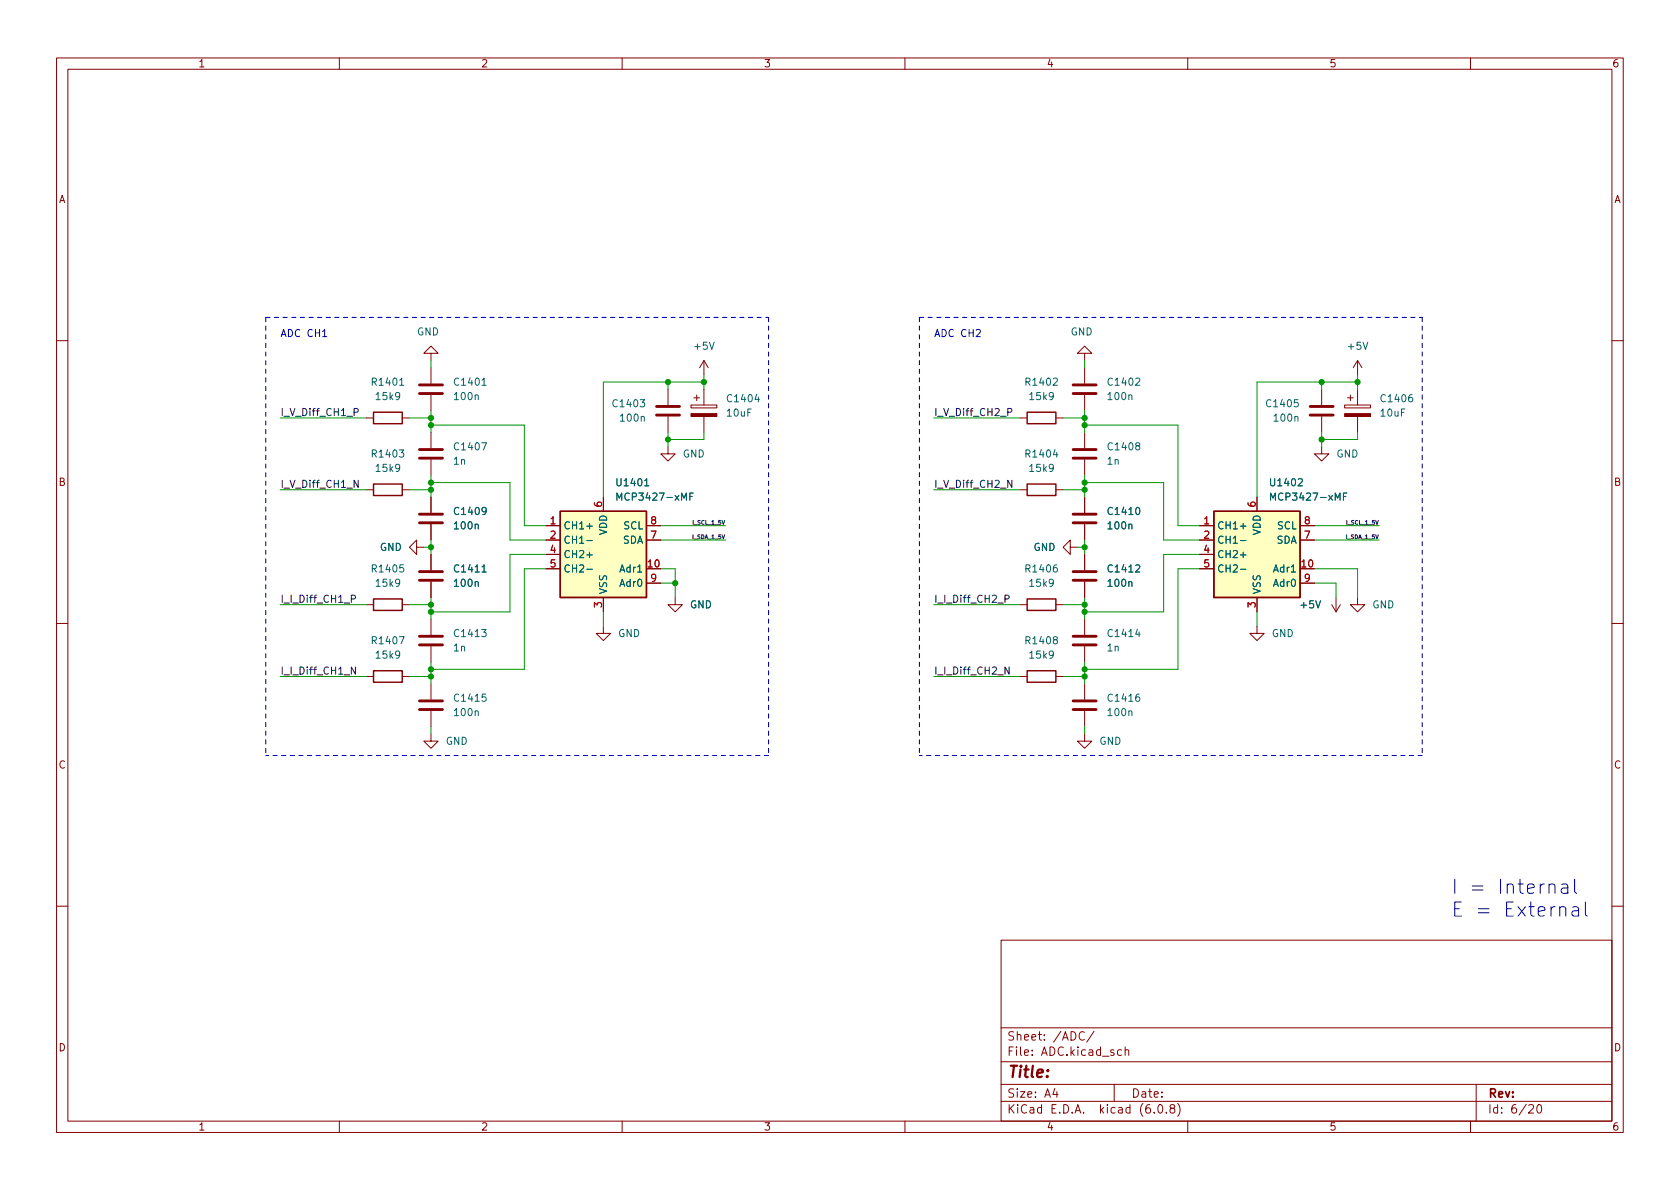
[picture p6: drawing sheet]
<svg xmlns="http://www.w3.org/2000/svg" width="297mm" height="210mm" viewBox="0 0 297 210" stroke-linecap="round" stroke-linejoin="round" font-family="sans-serif">
<g fill="none" stroke="#840000" stroke-width=".18">
<path d="M10 10.2h277v190.1h-277zM12 12.2h273v186.1h-273zM60 10.2v2M110 10.2v2M160 10.2v2M210 10.2v2M260 10.2v2M10 60.2h2M64.8 73.9h1.2M71.1 73.9h1.3M76.2 62.5h1.3l-1.3-1.3-1.3 1.3h1.3v1.2M76.2 65v2.8"/>
<path d="M76.2 69.8v2.8M76.2 76.4v2.8M118.1 79v1.3h1.3l-1.3 1.2-1.3-1.2h1.3M118.1 68.8v2.8M118.1 73.7v2.7M122.2 71.6h4.5v.5h-4.5zM122.7 70.4h1M123.2 69.8v1.1M124.5 63.7l.7 1.3M124.5 63.7v2.6M124.5 68.8v2.8M124.5 73.7v2.7"/>
<path d="M124.5 63.7l-.8 1.3M180.3 73.9h1.3M186.7 73.9h1.3M191.8 62.5h1.2l-1.2-1.3-1.3 1.3h1.3v1.2M191.8 65v2.8M191.8 69.8v2.8M191.8 76.4v2.8M233.7 79v1.3h1.2l-1.2 1.2-1.3-1.2h1.3M233.7 68.8v2.8M233.7 73.7v2.7M237.7 71.6h4.6v.5h-4.6zM238.3 70.4h1"/>
<path d="M238.8 69.8v1.1M240 63.7l.8 1.3M240 63.7v2.6M240 68.8v2.8M240 73.7v2.7M240 63.7l-.7 1.3M285 60.2h2M64.8 86.6h1.2M71.1 86.6h1.3M73.7 96.8v-1.3l-1.3 1.3 1.3 1.2v-1.2h1.2M76.2 81.3v2.8M76.2 87.9v2.8"/>
<path d="M76.2 92.7v2.8M76.2 98v2.8M96.5 93h2.6M96.5 95.5h2.6M96.5 98h2.6M106.7 87.9v2.5M114.3 93h2.5M114.3 95.5h2.5M180.3 86.6h1.3M186.7 86.6h1.3M189.2 96.8v-1.3l-1.2 1.3 1.2 1.2v-1.2h1.3M191.8 81.3v2.8"/>
<path d="M191.8 87.9v2.8M191.8 92.7v2.8M191.8 98v2.8M212.1 93h2.5M212.1 95.5h2.5M212.1 98h2.5M222.2 87.9v2.5M229.9 93h2.5M229.9 95.5h2.5M10 110.2h2M64.8 119.6h1.2M64.8 106.9h1.2"/>
<path d="M71.1 119.6h1.3M71.1 106.9h1.3M76.2 102.9v2.8M76.2 109.5v2.8M76.2 114.3v2.8M96.5 100.6h2.6M106.7 110.7v1.3h1.2l-1.2 1.3-1.3-1.3h1.3M106.7 105.7v2.5M114.3 103.1h2.5M119.4 105.7v1.2h1.2l-1.2 1.3-1.3-1.3h1.3M180.3 119.6h1.3M180.3 106.9h1.3"/>
<path d="M186.7 119.6h1.3M186.7 106.9h1.3M191.8 102.9v2.8M191.8 109.5v2.8M191.8 114.3v2.8M212.1 100.6h2.5M222.2 110.7v1.3h1.3l-1.3 1.3-1.2-1.3h1.2M222.2 105.7v2.5M229.9 103.1h2.5M235.5 106.9l.7 1.3M236.2 105.7v2.5M237 106.9l-.8 1.3"/>
<path d="M240 105.7v1.2h1.3l-1.3 1.3-1.2-1.3h1.2M285 110.2h2M76.2 129.8v1.3h1.3l-1.3 1.2-1.3-1.2h1.3M76.2 120.9v2.8M76.2 125.7v2.8M191.8 129.8v1.3h1.2l-1.2 1.2-1.3-1.2h1.3M191.8 120.9v2.8M191.8 125.7v2.8M10 160.2h2M177 166.3h108v32h-108zM285 160.2h2M60 198.3v2"/>
<path d="M110 198.3v2M160 198.3v2M177 194.8h108M177 191.8h108M177 187.8h108M177 181.8h108M186.5 192.5l-.4 1h1M186.9 193v1M191.7 182.6a.6 .6 0 0 0-.7 0 .6 .6 0 0 0-.2 .7 .56 .56 0 0 0 .3 .6 .56 .56 0 0 0 .6-.1M193.4 182.4l-1.3 1.9M197 191.8v3M198.3 185.7l-.4-.1-.3 .3v.4l.1 .3h.6"/>
<path d="M198.9 185.8l.2-.2 .4 .1 .1 .9M198.9 185.1v1.5M204.1 196.7v.1M204.9 195.4l.2-.1a.81 .81 0 0 1 .6 .7 .81 .81 0 0 1-.3 .8h-.2a.81 .81 0 0 1-.6-.6 .81 .81 0 0 1 .3-.8zM206.2 196.7v.1M207.1 196l-.2-.3v-.2l.2-.2 .5 .1 .1 .2-.1 .2-.6 .2-.1 .3v.4l.2 .1h.5l.1-.3-.1-.4-.2-.1M208.2 195.1a1.72 1.72 0 0 1 0 2.3M210 198.3v2M260 198.3v2M261 191.8v6.5M270.3 195.5l.6-.2 .2 .2 .1 .3-1 1h1M271.9 195.4l.2-.1a.81 .81 0 0 1 .6 .7 .81 .81 0 0 1-.3 .8h-.2a.81 .81 0 0 1-.6-.6 .81 .81 0 0 1 .3-.8z"/>
</g>
<g fill="#ffffc2" stroke="#ffffc2" stroke-width=".18">
<path d="M99.1 90.4h15.2v15.3h-15.2z"/>
<path d="M214.6 90.4h15.3v15.3h-15.3z"/>
</g>
<path d="M66 72.9h5.1v2h-5.1zM181.6 72.9h5.1v2h-5.1zM66 85.6h5.1v2h-5.1zM99.1 90.4h15.2v15.3h-15.2zM181.6 85.6h5.1v2h-5.1zM214.6 90.4h15.3v15.3h-15.3zM66 118.6h5.1v2h-5.1zM66 105.9h5.1v2h-5.1zM181.6 105.9h5.1v2h-5.1zM181.6 118.6h5.1v2h-5.1z" fill="none" stroke="#840000" stroke-width=".25"/>
<g fill="none" stroke="#006464" stroke-width=".18">
<path d="M103.8 93h.9M103.8 95.6h.9M103.8 98.1h.9M109.1 88.5v-1.3l.4 .9 .4-.9v1.3M122 87.8h.4M122.6 87.2h-.6v1.3M219.3 93h1M219.3 95.6h1M219.3 98.1h1M224.7 88.5v-1.3l.4 .9 .4-.9v1.3M237.5 87.8h.5M238.1 87.2h-.6v1.3"/>
<path d="M103.8 100.7h.9M219.3 100.7h1"/>
</g>
<g fill="none" stroke="#840000" stroke-width=".51">
<path d="M74.2 69.6h4M74.2 68.1h4M74.2 79.5h4M116.1 73.4h4M116.1 71.9h4M189.7 69.6h4.1M189.7 68.1h4.1M189.7 79.5h4.1M231.6 73.4h4.1M231.6 71.9h4.1M74.2 81h4M74.2 92.5h4"/>
<path d="M74.2 90.9h4M189.7 81h4.1M189.7 92.5h4.1M189.7 90.9h4.1M74.2 114h4M74.2 112.5h4M74.2 102.6h4M74.2 101.1h4M189.7 114h4.1M189.7 112.5h4.1M189.7 102.6h4.1M189.7 101.1h4.1"/>
<path d="M74.2 125.5h4M74.2 123.9h4M189.7 125.5h4.1M189.7 123.9h4.1"/>
</g>
<g fill="#840000" stroke="#840000" stroke-width=".18">
<path d="M122.2 73.1h4.5v.6h-4.5z"/>
<path d="M237.7 73.1h4.6v.6h-4.6z"/>
</g>
<path d="M62.6 72.9l.6-.1 .1-.1v-.4l-.7-.1v1.3M178.2 72.9l.6-.1 .1-.1-.1-.4-.6-.1v1.3M63.3 84.9v1.3l-.7-1.3v1.3M178.9 84.9v1.3l-.7-1.3v1.3M62.1 105.9h.6l.2-.2-.1-.3-.7-.2v1.3M62.9 117.9v1.3l-.8-1.3v1.3M177.7 105.9h.6l.1-.2v-.3l-.7-.2v1.3M178.4 117.9v1.3l-.7-1.3v1.3" fill="none" stroke="#0f0f0f" stroke-width=".18"/>
<path d="M57 59.5h.8M273.9 156.5a.62 .62 0 0 1 1 .2v1.3M276.1 156.4l.3-.1 .7 .1 .1 .3v1.3M277.2 156.9l-.8 .1a.49 .49 0 0 0-.4 .5 .49 .49 0 0 0 .4 .5l.8-.1M278.4 155.5v2.1l.4 .4M280.3 159.5v2.1l.4 .4M275.8 160.6a.62 .62 0 0 1 1.1 .1v1.3M278 160.5l.3-.2 .7 .2 .1 .2v1.3M279.1 160.9l-.8 .1a.49 .49 0 0 0-.4 .5 .49 .49 0 0 0 .4 .5l.8-.1" fill="none" stroke="#0000c2" stroke-width=".18"/>
<path d="M47 56.1h88.9M47 56.1v77.5M135.9 56.1v77.5M162.6 56.1h88.9M162.6 56.1v77.5M251.5 56.1v77.5M135.9 133.6h-88.9M251.5 133.6h-88.9" fill="none" stroke="#0000c2" stroke-width=".18" stroke-dasharray=".8 .8"/>
<g fill="none" stroke="#009600" stroke-width=".18">
<path d="M49.5 73.9h15.3M72.4 73.9h3.8M76.2 75.2h16.5v17.8h3.8M76.2 63.7v1.3M76.2 72.6v3.8M118.1 67.6v1.2M118.1 76.4v2.6M124.5 76.4v1.3h-6.4M124.5 67.6h-17.8v20.3M124.5 66.3v2.5M165.1 73.9h15.2M188 73.9h3.8"/>
<path d="M191.8 63.7v1.3M191.8 72.6v3.8M191.8 75.2h16.5v17.8h3.8M233.7 67.6v1.2M233.7 76.4v2.6M240 76.4v1.3h-6.3M240 67.6h-17.8v20.3M240 66.3v2.5M49.5 86.6h15.3M72.4 86.6h3.8M74.9 96.8h1.3M76.2 85.3h14v10.2h6.3"/>
<path d="M76.2 84.1v3.8M76.2 95.5v2.5M96.5 98h-6.3v10.2h-14M116.8 95.5h11.5M116.8 93h11.5M165.1 86.6h15.2M188 86.6h3.8M190.5 96.8h1.3M191.8 84.1v3.8M191.8 95.5v2.5M191.8 85.3h13.9v10.2h6.4M212.1 98h-6.4v10.2h-13.9"/>
<path d="M232.4 95.5h11.4M232.4 93h11.4M49.5 119.6h15.3M49.5 106.9h15.3M72.4 119.6h3.8M72.4 106.9h3.8M76.2 105.7v3.8M76.2 117.1v3.8M96.5 100.6h-3.8v17.8h-16.5M106.7 108.2v2.5M116.8 100.6h2.6v5.1M116.8 103.1h2.6"/>
<path d="M165.1 119.6h15.2M165.1 106.9h15.2M188 119.6h3.8M188 106.9h3.8M191.8 105.7v3.8M191.8 117.1v3.8M212.1 100.6h-3.8v17.8h-16.5M222.2 108.2v2.5M232.4 100.6h7.6v5.1M232.4 103.1h3.8v2.6M76.2 128.5v1.3M191.8 128.5v1.3"/>
</g>
<g fill="#009600" stroke="#009600" stroke-width=".18">
<circle cx="191.8" cy="75.2" r=".46"/>
<circle cx="233.7" cy="67.6" r=".46"/>
<circle cx="233.7" cy="77.7" r=".46"/>
<circle cx="240" cy="67.6" r=".46"/>
<circle cx="118.1" cy="77.7" r=".46"/>
<circle cx="118.1" cy="67.6" r=".46"/>
<circle cx="124.5" cy="67.6" r=".46"/>
<circle cx="119.4" cy="103.1" r=".46"/>
<circle cx="76.2" cy="85.3" r=".46"/>
<circle cx="76.2" cy="75.2" r=".46"/>
<circle cx="76.2" cy="73.9" r=".46"/>
<circle cx="76.2" cy="96.8" r=".46"/>
<circle cx="76.2" cy="86.6" r=".46"/>
<circle cx="191.8" cy="118.4" r=".46"/>
<circle cx="191.8" cy="119.6" r=".46"/>
<circle cx="191.8" cy="108.2" r=".46"/>
<circle cx="191.8" cy="106.9" r=".46"/>
<circle cx="191.8" cy="96.8" r=".46"/>
<circle cx="191.8" cy="86.6" r=".46"/>
<circle cx="191.8" cy="85.3" r=".46"/>
<circle cx="191.8" cy="73.9" r=".46"/>
<circle cx="76.2" cy="119.6" r=".46"/>
<circle cx="76.2" cy="108.2" r=".46"/>
<circle cx="76.2" cy="118.4" r=".46"/>
<circle cx="76.2" cy="106.9" r=".46"/>
</g>
<g font-size="3.5" fill="#0000c2">
<text x="256.5" y="158.1">I = Internal</text>
<text x="256.5" y="162.1">E = External</text>
</g>
<text font-size="2.8" fill="#840000" x="178" y="190.6">Title:</text>
<g font-size="2.1" fill="#840000">
<text x="178" y="184">Sheet: /ADC/</text>
<text x="178" y="186.7">File: ADC.kicad_sch</text>
<text x="178" y="196.9">KiCad E.D.A. kicad (6.0.8)</text>
<text x="178" y="194.1">Size: A4</text>
<text x="200" y="194.1">Date:</text>
<text x="263" y="194.1">Rev:</text>
<text x="263" y="196.9">Id: 6/20</text>
</g>
<g font-size="1.8" fill="#840000">
<text x="35" y="11.9">1</text>
<text x="85" y="11.9">2</text>
<text x="135" y="11.9">3</text>
<text x="185" y="11.9">4</text>
<text x="235" y="11.9">5</text>
<text x="285" y="11.9">6</text>
<text x="10.3" y="35.9">A</text>
<text x="285.3" y="35.9">A</text>
<text x="10.3" y="85.9">B</text>
<text x="285.3" y="85.9">B</text>
<text x="10.3" y="135.9">C</text>
<text x="285.3" y="135.9">C</text>
<text x="10.3" y="185.9">D</text>
<text x="285.3" y="185.9">D</text>
<text x="35" y="199.9">1</text>
<text x="85" y="199.9">2</text>
<text x="135" y="199.9">3</text>
<text x="185" y="199.9">4</text>
<text x="235" y="199.9">5</text>
<text x="285" y="199.9">6</text>
</g>
<g font-size="1.8" fill="#0000c2">
<text x="49.5" y="59.6">ADC CH1</text>
<text x="165.1" y="59.6">ADC CH2</text>
</g>
<g font-size="1.8" fill="#006464">
<text x="73.7" y="59.3">GND</text>
<text x="189.3" y="59.3">GND</text>
<text x="122.9" y="61.8">+5V</text>
<text x="238.4" y="61.8">+5V</text>
<text x="66" y="68.2">R1401</text>
<text x="66.6" y="70.7">15k9</text>
<text x="80.5" y="70.7">100n</text>
<text x="80.5" y="68.2">C1401</text>
<text x="128.8" y="71.1">C1404</text>
<text x="181.5" y="68.2">R1402</text>
<text x="182.2" y="70.7">15k9</text>
<text x="196" y="70.7">100n</text>
<text x="196.1" y="68.2">C1402</text>
<text x="244.4" y="71.1">C1406</text>
<text x="108.6" y="72">C1403</text>
<text x="109.8" y="74.5">100n</text>
<text x="128.6" y="73.7">10uF</text>
<text x="224.1" y="72">C1405</text>
<text x="225.4" y="74.5">100n</text>
<text x="244.2" y="73.7">10uF</text>
<text x="66" y="80.9">R1403</text>
<text x="66.6" y="83.4">15k9</text>
<text x="80.2" y="82.2">1n</text>
<text x="80.5" y="79.6">C1407</text>
<text x="120.7" y="80.9">GND</text>
<text x="181.5" y="80.9">R1404</text>
<text x="182.2" y="83.4">15k9</text>
<text x="195.8" y="82.2">1n</text>
<text x="196.1" y="79.6">C1408</text>
<text x="236.3" y="80.9">GND</text>
<text x="109.3" y="86">U1401</text>
<text x="109.8" y="88.5">MCP3427-xMF</text>
<text x="224.8" y="86">U1402</text>
<text x="225.3" y="88.5">MCP3427-xMF</text>
<text x="80.5" y="93.6">100n</text>
<text x="80.5" y="91.1">C1409</text>
<text x="99.6" y="93.6">CH1+</text>
<text x="107.3" y="94.7" transform="rotate(-90 107.3 94.7)">VDD</text>
<text x="110.3" y="93.6">SCL</text>
<text x="196" y="93.6">100n</text>
<text x="196.1" y="91.1">C1410</text>
<text x="215.1" y="93.6">CH1+</text>
<text x="222.9" y="94.7" transform="rotate(-90 222.9 94.7)">VDD</text>
<text x="225.8" y="93.6">SCL</text>
<text x="66" y="101.2">R1405</text>
<text x="67.1" y="97.4">GND</text>
<text x="80.5" y="101.2">C1411</text>
<text x="99.6" y="96.1">CH1-</text>
<text x="99.6" y="98.7">CH2+</text>
<text x="99.6" y="101.2">CH2-</text>
<text x="109.8" y="101.2">Adr1</text>
<text x="110.1" y="96.1">SDA</text>
<text x="181.5" y="101.2">R1406</text>
<text x="182.7" y="97.4">GND</text>
<text x="196.1" y="101.2">C1412</text>
<text x="215.1" y="96.1">CH1-</text>
<text x="215.1" y="98.7">CH2+</text>
<text x="215.1" y="101.2">CH2-</text>
<text x="225.3" y="101.2">Adr1</text>
<text x="225.6" y="96.1">SDA</text>
<text x="66.6" y="103.8">15k9</text>
<text x="80.5" y="103.8">100n</text>
<text x="107.3" y="105.2" transform="rotate(-90 107.3 105.2)">VSS</text>
<text x="109.8" y="103.8">Adr0</text>
<text x="122" y="107.6">GND</text>
<text x="182.2" y="103.8">15k9</text>
<text x="196" y="103.8">100n</text>
<text x="222.9" y="105.2" transform="rotate(-90 222.9 105.2)">VSS</text>
<text x="225.3" y="103.8">Adr0</text>
<text x="230.1" y="107.6">+5V</text>
<text x="242.6" y="107.6">GND</text>
<text x="66" y="113.9">R1407</text>
<text x="80.5" y="112.6">C1413</text>
<text x="109.3" y="112.6">GND</text>
<text x="181.5" y="113.9">R1408</text>
<text x="196.1" y="112.6">C1414</text>
<text x="224.8" y="112.6">GND</text>
<text x="66.6" y="116.5">15k9</text>
<text x="80.2" y="115.2">1n</text>
<text x="182.2" y="116.5">15k9</text>
<text x="195.8" y="115.2">1n</text>
<text x="80.5" y="124.1">C1415</text>
<text x="196.1" y="124.1">C1416</text>
<text x="78.8" y="131.7">GND</text>
<text x="80.5" y="126.6">100n</text>
<text x="194.4" y="131.7">GND</text>
<text x="196" y="126.6">100n</text>
</g>
<g font-size="1.8" fill="#0f0f0f">
<text x="49.5" y="73.6">I_V_Diff_CH1_P</text>
<text x="165.1" y="73.6">I_V_Diff_CH2_P</text>
<text x="49.5" y="86.3">I_V_Diff_CH1_N</text>
<text x="165.1" y="86.3">I_V_Diff_CH2_N</text>
<text x="49.5" y="106.6">I_I_Diff_CH1_P</text>
<text x="165.1" y="106.6">I_I_Diff_CH2_P</text>
<text x="49.5" y="119.3">I_I_Diff_CH1_N</text>
<text x="165.1" y="119.3">I_I_Diff_CH2_N</text>
</g>
<g font-size="1.8" fill="#a90000">
<text x="106.4" y="89.6" transform="rotate(-90 106.4 89.6)">6</text>
<text x="222" y="89.6" transform="rotate(-90 222 89.6)">6</text>
<text x="97.3" y="92.7">1</text>
<text x="97.3" y="95.2">2</text>
<text x="115.1" y="95.2">7</text>
<text x="115.1" y="92.7">8</text>
<text x="212.9" y="92.7">1</text>
<text x="212.9" y="95.2">2</text>
<text x="230.6" y="95.2">7</text>
<text x="230.6" y="92.7">8</text>
<text x="97.3" y="97.8">4</text>
<text x="97.3" y="100.3">5</text>
<text x="114.6" y="100.3">10</text>
<text x="212.9" y="97.8">4</text>
<text x="212.9" y="100.3">5</text>
<text x="230.2" y="100.3">10</text>
<text x="106.4" y="107.4" transform="rotate(-90 106.4 107.4)">3</text>
<text x="115.1" y="102.9">9</text>
<text x="222" y="107.4" transform="rotate(-90 222 107.4)">3</text>
<text x="230.6" y="102.9">9</text>
</g>
<g font-size="1" fill="#0f0f0f">
<text x="122.6" y="95.3">I_SDA_1_5V</text>
<text x="122.7" y="92.8">I_SCL_1_5V</text>
<text x="238.2" y="95.3">I_SDA_1_5V</text>
<text x="238.3" y="92.8">I_SCL_1_5V</text>
</g>
</svg>
